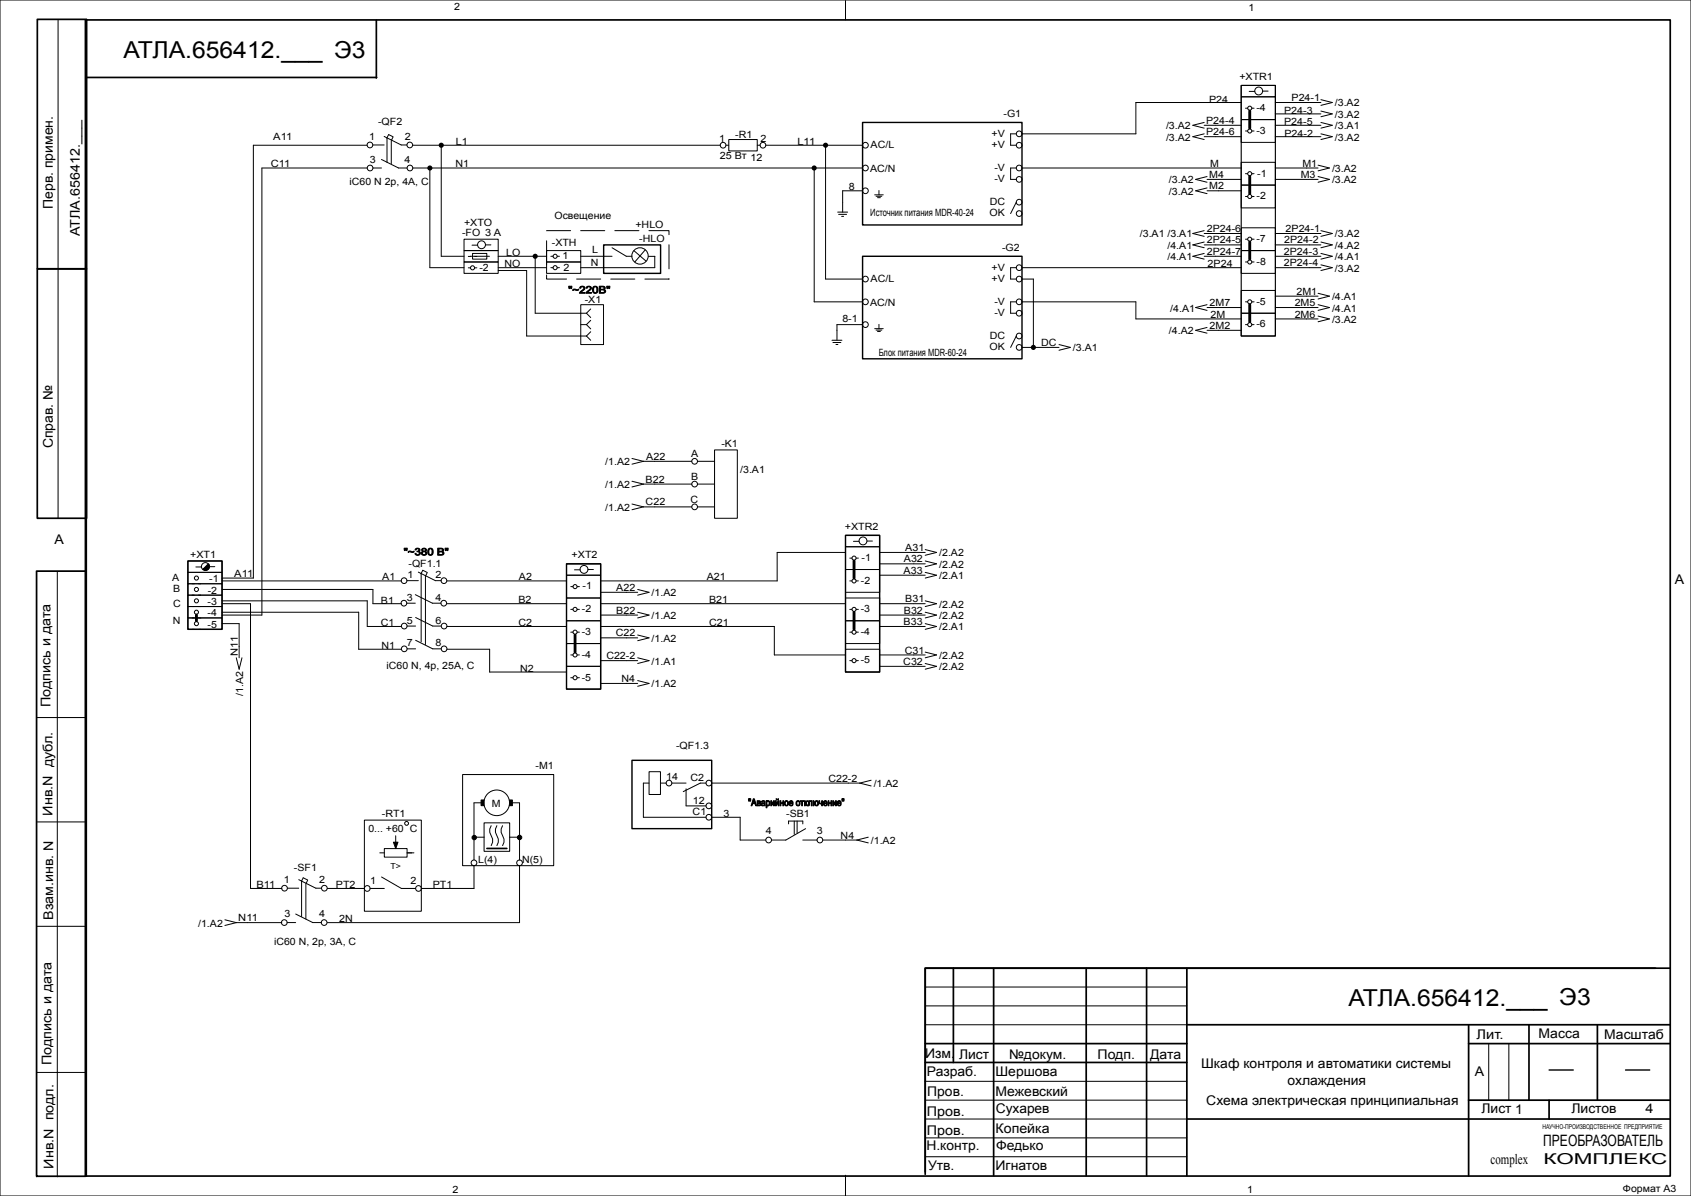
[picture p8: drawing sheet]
<svg xmlns="http://www.w3.org/2000/svg" width="594mm" height="420mm" viewBox="0 0 594 420" stroke-linecap="round" stroke-linejoin="round" font-family="sans-serif">
<g fill="none" stroke="#000" stroke-width=".35">
<path d="M0 0h594v420h-594zM20.4 6.9v175.1M297 .2v6.8M436 30h12v4h-12zM436 34h12v8h-12zM436 36h-37v11h-40M437.5 38h.7M438.8 32.1h2M440.5 38h-.8M443.6 32h1.8M448 40h16M448 36h16"/>
<path d="M464 39l4 1-4 1M464 35l4 1-4 1M129 59h-37v157h-14M129 51h-40v152h-11M130.9 50.9h4M131 59h3M134 56l6 3h3M134.9 47.9l6 3h2M135.9 48.4v8.6M136.5 47.3l-.6 1.2M136.5 47.2l1.5 .8M137.4 49.4v8.1"/>
<path d="M138.1 48.1l-.6 1.1M145 51h108M145 59h158M151 59v35h12M155 51v39h8M255 51h1M256 49h10v4h-10zM266 51h1M269 51h34M286 59v47h17M290 51v47h13M357 47h-2v4h2"/>
<path d="M357 59h-2v4h2M359 59h77M423 44h13M423 48h13M423 43l-4 1 4 1M423 47l-4 1 4 1M436 42h12v8h-12zM436 57h12v8h-12zM437.5 46h.7M440.5 46h-.8M448 59h15M448 44h16"/>
<path d="M448 48h16M463 58l4 1-4 1M464 43l4 1-4 1M464 47l4 1-4 1M294.2 74.5h3.5M294.6 75.3h2.8M295.6 76h.7M303 67h-7v7.5M307.3 68.4h3M307.8 68.9h2M308.3 69.4h1M308.8 66.9v1.5"/>
<path d="M357 71l-2 4M424 63h12M424 62l-4 1 4 1M424 67h12M424 66l-4 1 4 1M436 65h12v8h-12zM436 80h12v8h-12zM437.5 61h.7M437.5 69h.7M440.5 61h-.8M440.5 69h-.8M448 63h15"/>
<path d="M463 62l4 1-4 1M163 92h12v4h-12zM163 88h12v4h-12zM163 84h12v4h-12zM164.5 94.1h.7M165.8 86.1h2M166 89h5v2h-5zM167.5 94.1h-.8M170.5 86h1.9M171.9 90l-7.4 .1M175 94h17M175 90h17"/>
<path d="M175 95h10v23h21M188 90v20h18M192 92h12v4h-12zM192 88h12v4h-12zM193.5 94h.7M193.5 90h.7M196.5 94h-.7M196.5 90h-.7M204 90h11M215 87l5 3h2M222.7 88l4.2 3.7M226.6 87.8l-3.6 4.2"/>
<path d="M227.8 90h2.3M230 90v4h-26M357 94h-2v4h2M359 94h77M359 98h4v24M423 90h13M423 86h13M423 82h13M423 81l-4 1 4 1M423 85l-4 1 4 1M423 89l-4 1 4 1M436 88h12v8h-12z"/>
<path d="M437.5 84h.7M437.5 92h.7M440.5 84h-.8M440.5 92h-.8M448 94h16M448 90h16M448 86h16M448 82h16M464 85l4 1-4 1M464 89l4 1-4 1M464 93l4 1-4 1M464 81l4 1-4 1"/>
<path d="M204 107h8v14h-8zM204 114h2M206 110l1.5 1.5M206 118l1.5 1.5M206 114l1.5 1.5M207.5 108.5l-1.5 1.5M207.5 116.5l-1.5 1.5M207.5 112.5l-1.5 1.5M292.2 119.5h3.6M303 114h-9v5.5M307.3 115.4h3M307.8 115.9h2"/>
<path d="M308.3 116.4h1M308.8 113.9v1.5M357 106h-2v4h2M357 118l-2 4M359 106h40v6h37M424 108h12M424 107l-4 1 4 1M424 116h12M424 115l-4 1 4 1M436 102h12v8h-12zM436 110h12v8h-12zM437.5 114h.7"/>
<path d="M437.5 106h.7M440.5 114h-.8M440.5 106h-.8M448 104h15M448 108h15M448 112h15M463 103l4 1-4 1M463 107l4 1-4 1M463 111l4 1-4 1M292.6 120.3h2.8M293.6 121h.7M359 122h13"/>
<path d="M372 121l4 1-4 1M251 158h8v24h-8zM222 161l4 1M222 169l4 1M222 177l4 1M226 162h17M226 162l-4 1M226 170h17M226 170l-4 1M226 178h17M226 178l-4 1M245 162h6"/>
<path d="M245 170h6M245 178h6M66 197h12v4h-12zM68.8 199.1h2M73.6 199h1.8M199 198h12v4h-12zM206.6 200h1.8M297 188h12v4h-12zM297 200h12v8h-12zM297 192h12v8h-12zM297 194h-24v10h-62M298.5 196h.7"/>
<path d="M299.8 190.1h2M301.5 196h-.7M304.5 190h1.9M309 194h16M309 198h16M325 193l4 1-4 1M325 197l4 1-4 1M20.1 200.7v212.6M30.3 200.7h-17.5v212.6M66 201h12v4h-12zM66 205h12v4h-12zM66 209h12v4h-12z"/>
<path d="M66 213h12v4h-12zM66 217h12v4h-12zM67.5 205h.8M67.5 209h.8M67.5 213h.8M67.5 217h.8M70.5 205h-.8M70.5 209h-.8M70.5 213h-.8M70.5 217h-.8M78 219h6v12M78 212h10v100h11"/>
<path d="M78 207h53v5h10M78 211h51v9h12M78 204h63M78 215h48v13h15M142.9 211.8h3M142.9 203.9h4M143 219.9h3M145.9 208.8l6 3h3M146 216.9l6 3h3M146.9 200.9l6 3h2M147.9 201.4v24M148.5 200.3l-.6 1.2"/>
<path d="M148.5 200.2l1.5 .8M149.4 202.4v23.9M150.1 201.1l-.6 1.1M157 212h42M157 220h42M157 204h42M199 202h12v8h-12zM199 210h12v8h-12zM199 218h12v8h-12zM200.5 214h.7M200.5 206h.7M201.8 200.1h2"/>
<path d="M203.5 214h-.7M203.5 206h-.7M211 212h86M211 216h13M211 220h61v10h25M211 208h13M224 207l4 1-4 1M224 215l4 1-4 1M297 218h12v8h-12zM297 210h12v8h-12zM298.5 204h.7M298.5 214h.7"/>
<path d="M301.5 204h-.7M301.5 214h-.7M309 202h16M309 212h16M309 216h16M309 220h16M325 201l4 1-4 1M325 211l4 1-4 1M325 215l4 1-4 1M325 219l4 1-4 1M67.5 221h.8M70.5 221h-.8"/>
<path d="M83 231l1 4 1-4M143 227.9h3M146 224.9l6 3h3M157 228h15v8h27M199 226h12v8h-12zM199 234h12v8h-12zM200.5 230h.7M200.5 222h.7M200.5 238h.7M203.5 230h-.7M203.5 222h-.7M203.5 238h-.7"/>
<path d="M211 224h13M211 232h13M211 240h13M224 223l4 1-4 1M224 239l4 1-4 1M224 231l4 1-4 1M297 228h12v8h-12zM298.5 222h.7M298.5 232h.7M301.5 222h-.7M301.5 232h-.7M309 230h16"/>
<path d="M309 234h16M325 229l4 1-4 1M325 233l4 1-4 1M12.8 252h17.5M162.5 272h32v32h-32zM228 271h4v8h-4zM228 275h-2v12h22M232 275h2M236 275h5M241 277v6h7M248 275h-2l-6 3M250 275h52"/>
<path d="M302 275l4 1M306 274l-4 1M12.8 288.6h17.5M128 288h20v32h-20zM133.4 299.5h1.6M135 298h8v3h-8zM139 293.5v4.5M143 299.5h2.4M166.5 281.9h3.4M166.5 282v20M166.5 294h3.6M170 289h9v10h-9z"/>
<path d="M172.5 290l-.5 1.1v1.2l1 2.3v1.2l-.5 1.2M174.5 290l-.5 1.1v1.2l1 2.3v1.2l-.5 1.2M176.5 290l-.5 1.1v1.2l1 2.3v1.2l-.5 1.2M179 294h3.5M179 281.9h3.5M182.5 282v20M250 287h10v8h9M271 295h5M277 289.3v-1h5v1M279 288.3v4.7M280 288.3v4.2M282 295h5"/>
<path d="M283 291l-7 4M289 295h12M301 295l4 1M305 294l-4 1M100.9 311.9h4M104.9 308.9l6 3h2M105.9 309.4v12.4M106.5 308.3l-.6 1.2M106.5 308.2l1.5 .8M107.4 310.4v12.3M108.1 309.1l-.6 1.1M115 312h13"/>
<path d="M130 312h5M134 308l7 4h5M166.5 304v8h-18.5M182.5 304v20h-67.5M12.8 325.3h17.5M79 323l4 1M83 324h16M83 324l-4 1M100.9 324h3M103.9 321l6 3h3M325 359.9h91.9M325 353.2h91.9"/>
<path d="M325 346.6h91.9M515.9 359.9v52.9M12.8 376.6h17.5M325 379.7h91.9M522.9 366.5v19.8M530 366.5v19.8M325 393h91.9M325 386.3h91.9M325 399.6h91.9M297 412.7v7.3M325 406.2h91.9"/>
<circle cx="439" cy="38" r=".72"/>
<circle cx="442.1" cy="32" r="1.38"/>
<circle cx="129.9" cy="50.9" r="1"/>
<circle cx="130" cy="59" r="1"/>
<circle cx="143.9" cy="50.9" r="1"/>
<circle cx="144" cy="59" r="1"/>
<circle cx="254" cy="51" r="1"/>
<circle cx="268" cy="51" r="1"/>
<circle cx="304" cy="59" r="1"/>
<circle cx="304" cy="51" r="1"/>
<circle cx="358" cy="47" r="1"/>
<circle cx="358" cy="59" r="1"/>
<circle cx="358" cy="51" r="1"/>
<circle cx="439" cy="46" r=".72"/>
<circle cx="304" cy="67" r="1"/>
<circle cx="358" cy="75" r="1"/>
<circle cx="358" cy="71" r="1"/>
<circle cx="358" cy="63" r="1"/>
<circle cx="439" cy="69" r=".72"/>
<circle cx="439" cy="61" r=".72"/>
<circle cx="166" cy="94.1" r=".72"/>
<circle cx="169.1" cy="86" r="1.38"/>
<circle cx="195" cy="90" r=".72"/>
<circle cx="195" cy="94" r=".72"/>
<circle cx="224.8" cy="89.9" r="2.88"/>
<circle cx="304" cy="98" r="1"/>
<circle cx="358" cy="98" r="1"/>
<circle cx="358" cy="94" r="1"/>
<circle cx="439" cy="84" r=".72"/>
<circle cx="439" cy="92" r=".72"/>
<circle cx="304" cy="106" r="1"/>
<circle cx="304" cy="114" r="1"/>
<circle cx="358" cy="106" r="1"/>
<circle cx="358" cy="110" r="1"/>
<circle cx="358" cy="118" r="1"/>
<circle cx="439" cy="106" r=".72"/>
<circle cx="439" cy="114" r=".72"/>
<circle cx="358" cy="122" r="1"/>
<circle cx="244" cy="170" r="1"/>
<circle cx="244" cy="178" r="1"/>
<circle cx="244" cy="162" r="1"/>
<circle cx="72.1" cy="199" r="1.38"/>
<circle cx="205.1" cy="200" r="1.38"/>
<circle cx="300" cy="196" r=".72"/>
<circle cx="303.1" cy="190" r="1.38"/>
<circle cx="69" cy="211" r=".72"/>
<circle cx="69" cy="207" r=".72"/>
<circle cx="69" cy="219" r=".72"/>
<circle cx="69" cy="215" r=".72"/>
<circle cx="69" cy="203" r=".72"/>
<circle cx="141.9" cy="211.8" r="1"/>
<circle cx="141.9" cy="203.9" r="1"/>
<circle cx="142" cy="219.9" r="1"/>
<circle cx="155.9" cy="211.8" r="1"/>
<circle cx="155.9" cy="203.9" r="1"/>
<circle cx="156" cy="219.9" r="1"/>
<circle cx="202" cy="206" r=".72"/>
<circle cx="202" cy="214" r=".72"/>
<circle cx="300" cy="204" r=".72"/>
<circle cx="300" cy="214" r=".72"/>
<circle cx="142" cy="227.9" r="1"/>
<circle cx="156" cy="227.9" r="1"/>
<circle cx="202" cy="222" r=".72"/>
<circle cx="202" cy="230" r=".72"/>
<circle cx="202" cy="238" r=".72"/>
<circle cx="300" cy="222" r=".72"/>
<circle cx="300" cy="232" r=".72"/>
<circle cx="235" cy="275" r="1"/>
<circle cx="249" cy="275" r="1"/>
<circle cx="142.8" cy="289.1" r=".68"/>
<circle cx="174.5" cy="281.9" r="4.5"/>
<circle cx="249" cy="287" r="1"/>
<circle cx="249" cy="283" r="1"/>
<circle cx="270" cy="295" r="1"/>
<circle cx="288" cy="295" r="1"/>
<circle cx="99.9" cy="311.9" r="1"/>
<circle cx="113.9" cy="311.9" r="1"/>
<circle cx="129" cy="312" r="1"/>
<circle cx="147" cy="312" r="1"/>
<circle cx="166.5" cy="303" r="1"/>
<circle cx="182.5" cy="303" r="1"/>
<circle cx="99.9" cy="324" r="1"/>
<circle cx="113.9" cy="324" r="1"/>
</g>
<g fill="none" stroke="#000" stroke-width=".6">
<path d="M13.1 6.8h17.3v87.6h-17.3zM30 7h556.7v406h-556.7zM30.3 6.9v406.2M132.2 7v20.4M30.4 27.2h101.9M13.1 94.4h17.3v87.6h-17.3zM12.8 200.6h17.3v212.5h-17.3zM171 298h7M334.9 340v33.1M349 340v72.8M381.6 340v72.8M402.8 340v72.8"/>
<path d="M581.6 340h-256.6v72.4M586.6 340h-261.6v71.5M416.9 340v72.8M416.9 359.9h169.7M515.9 359.9v52.9M537.1 359.9v26.4M561.1 359.9v26.4M325 366.5h91.9M325 373.1h91.9M515.9 366.5h70.7M416.9 393h169.7M515.9 386.3h70.7"/>
<path d="M544.2 386.3v6.7"/>
</g>
<path d="M303 43h56v36h-56zM212 86h20v10h-20zM303 90h56v36h-56zM66 197h12v24h-12zM199 198h12v44h-12zM297 188h12v48h-12zM222 267h28v24h-28zM544.2 375.8h8.4M571 375.8h8.5" fill="none" stroke="#000" stroke-width=".5"/>
<path d="M192 81h43v17h-43z" fill="none" stroke="#000" stroke-width=".35" stroke-dasharray="8.5 3.5"/>
<path d="M436 30h12v88h-12z" fill="none" stroke="#000" stroke-width=".4"/>
<path d="M439 39v6M439 62v6M439 85v6M439 107v6M300 197v6M69 216v2M300 215v6M202 223v6" fill="none" stroke="#000" stroke-width="1"/>
<g fill="#000" stroke="#000" stroke-width=".35">
<path d="M138.2 295.7h1.6l-.8 2.3z"/>
<path d="M71.3 199.9l1.9-1.9a1.34 1.34 0 0 1 0 1.9 1.34 1.34 0 0 1-1.9 0z" fill-rule="evenodd"/>
<path d="M169 280.9h1v2h-1z" fill-rule="evenodd"/>
<path d="M179 280.9h1v2h-1z" fill-rule="evenodd"/>
<circle cx="166.6" cy="294.1" r=".77"/>
<circle cx="182.5" cy="294.1" r=".77"/>
</g>
<g fill="#000">
<circle cx="151" cy="59" r=".9"/>
<circle cx="155" cy="51" r=".9"/>
<circle cx="286" cy="59" r=".9"/>
<circle cx="290" cy="51" r=".9"/>
<circle cx="188" cy="90" r=".9"/>
<circle cx="363" cy="122" r=".9"/>
</g>
<g font-size="8.2">
<text x="43.3" y="20.5">АТЛА.656412.___ Э3</text>
<text x="473.6" y="353.2">АТЛА.656412.___ Э3</text>
</g>
<text font-size="5.5" x="542.1" y="402.6">ПРЕОБРАЗОВАТЕЛЬ</text>
<text font-size="5.3" x="542.2" y="408.7">КОМПЛЕКС</text>
<text font-size="5.1" x="523.6" y="408.7">complex</text>
<g font-size="4.7">
<text x="18.6" y="73.3" transform="rotate(-90 18.6 73.3)">Перв. примен.</text>
<text x="28" y="82.9" transform="rotate(-90 28 82.9)">АТЛА.656412.___</text>
<text x="18.6" y="157.4" transform="rotate(-90 18.6 157.4)">Справ. №</text>
<text x="19.2" y="191">A</text>
<text x="588.4" y="205">A</text>
<text x="17.7" y="248.4" transform="rotate(-90 17.7 248.4)">Подпись и дата</text>
<text x="18.4" y="286.5" transform="rotate(-90 18.4 286.5)">Инв.N дубл.</text>
<text x="18.6" y="323.1" transform="rotate(-90 18.6 323.1)">Взам.инв. N</text>
<text x="518.6" y="364.7">Лит.</text>
<text x="540.4" y="364.4">Масса</text>
<text x="563.5" y="365">Масштаб</text>
<text x="325" y="371.6">Изм.</text>
<text x="336.9" y="371.9">Лист</text>
<text x="354.4" y="371.9">№докум.</text>
<text x="385.5" y="371.9">Подп.</text>
<text x="404" y="372">Дата</text>
<text x="18" y="374" transform="rotate(-90 18 374)">Подпись и дата</text>
<text x="325.6" y="378">Разраб.</text>
<text x="349.7" y="378">Шершова</text>
<text x="421.9" y="375">Шкаф контроля и автоматики системы</text>
<text x="518.1" y="378">А</text>
<text x="452.3" y="380.9">охлаждения</text>
<text x="325.7" y="385">Пров.</text>
<text x="349.7" y="385">Межевский</text>
<text x="423.8" y="388">Схема электрическая принципиальная</text>
<text x="325.6" y="392">Пров.</text>
<text x="349.8" y="391">Сухарев</text>
<text x="520.4" y="391">Лист 1</text>
<text x="552" y="391">Листов</text>
<text x="578" y="391">4</text>
<text x="325.6" y="398.5">Пров.</text>
<text x="349.7" y="398">Копейка</text>
<text x="325.4" y="404">Н.контр.</text>
<text x="349.9" y="404">Федько</text>
<text x="18.7" y="410.4" transform="rotate(-90 18.7 410.4)">Инв.N подл.</text>
<text x="326" y="411">Утв.</text>
<text x="349.7" y="411">Игнатов</text>
</g>
<g font-size="3.5">
<text x="159.5" y="3.6">2</text>
<text x="438.6" y="3.8">1</text>
<text x="435.3" y="28">+XTR1</text>
<text x="424.7" y="36">P24</text>
<text x="453.7" y="35.5">P24-1</text>
<text x="352.5" y="41">-G1</text>
<text x="441.4" y="39">-4</text>
<text x="451.1" y="40">P24-3</text>
<text x="468.9" y="41.4">/3.A2</text>
<text x="468.9" y="37.4">/3.A2</text>
<text x="132.8" y="44">-QF2</text>
<text x="348.3" y="48">+V</text>
<text x="409.6" y="45.4">/3.A2</text>
<text x="423.7" y="43.5">P24-4</text>
<text x="423.7" y="47.5">P24-6</text>
<text x="441.4" y="47">-3</text>
<text x="451.1" y="44">P24-5</text>
<text x="451.2" y="48">P24-2</text>
<text x="468.9" y="45.4">/3.A1</text>
<text x="96" y="49">A11</text>
<text x="129.7" y="49.1">1</text>
<text x="142.2" y="49.1">2</text>
<text x="160.1" y="50.7">L1</text>
<text x="252.6" y="50">1</text>
<text x="258.3" y="48.5">-R1</text>
<text x="267.1" y="50">2</text>
<text x="280.1" y="50.7">L11</text>
<text x="305.8" y="52.1">AC/L</text>
<text x="348.3" y="52">+V</text>
<text x="409.6" y="49.4">/3.A2</text>
<text x="468.9" y="49.4">/3.A2</text>
<text x="95.1" y="58.7">С11</text>
<text x="130" y="57.1">3</text>
<text x="142.1" y="57.1">4</text>
<text x="160" y="58.7">N1</text>
<text x="252.9" y="56">25 Вт 12</text>
<text x="349.3" y="60">-V</text>
<text x="425.1" y="58.7">M</text>
<text x="457.5" y="58.5">M1</text>
<text x="122.8" y="65">iС60 N 2р, 4А, С</text>
<text x="305.6" y="60.3">AC/N</text>
<text x="349.3" y="64">-V</text>
<text x="410.6" y="64.4">/3.A2</text>
<text x="424.8" y="62.5">M4</text>
<text x="441.7" y="62">-1</text>
<text x="456.9" y="62.5">M3</text>
<text x="467.9" y="60.4">/3.A2</text>
<text x="467.9" y="64.4">/3.A2</text>
<text x="298.2" y="66.7">8</text>
<text x="347.7" y="72">DC</text>
<text x="410.6" y="68.4">/3.A2</text>
<text x="424.8" y="66.5">M2</text>
<text x="441.4" y="70">-2</text>
<text x="194.8" y="77">Освещение</text>
<text x="305.7" y="76">Источник питания MDR-40-24</text>
<text x="347.6" y="76">OK</text>
<text x="162.3" y="83">-FO 3 A</text>
<text x="163" y="79.5">+XTO</text>
<text x="223.2" y="80">+HLO</text>
<text x="400.4" y="83.4">/3.A1 /3.A1</text>
<text x="423.9" y="81.5">2P24-6</text>
<text x="451.6" y="81.5">2P24-1</text>
<text x="468.9" y="83.4">/3.A2</text>
<text x="177.8" y="89.7">LO</text>
<text x="193.9" y="86.5">-XTH</text>
<text x="208" y="89">L</text>
<text x="224.6" y="85">-HLO</text>
<text x="352" y="88">-G2</text>
<text x="410.1" y="87.4">/4.A1</text>
<text x="423.9" y="85.5">2P24-5</text>
<text x="423.9" y="89.5">2P24-7</text>
<text x="441.4" y="85">-7</text>
<text x="451" y="89.5">2P24-3</text>
<text x="451.1" y="85.5">2P24-2</text>
<text x="468.9" y="87.4">/4.A2</text>
<text x="168.4" y="95">-2</text>
<text x="177.2" y="93.7">NO</text>
<text x="197.6" y="91">1</text>
<text x="197.9" y="95">2</text>
<text x="207.6" y="93.5">N</text>
<text x="348.3" y="95">+V</text>
<text x="410.1" y="91.4">/4.A1</text>
<text x="424.2" y="93.7">2P24</text>
<text x="441.4" y="93">-8</text>
<text x="451" y="93.5">2P24-4</text>
<text x="468.9" y="91.4">/4.A1</text>
<text x="468.9" y="95.4">/3.A2</text>
<text x="305.8" y="99.1">AC/L</text>
<text x="348.3" y="99">+V</text>
<text x="199.6" y="103">&quot;~220В&quot;</text>
<text x="205.4" y="106.5">-X1</text>
<text x="305.6" y="107.3">AC/N</text>
<text x="349.3" y="107">-V</text>
<text x="424.9" y="107.5">2M7</text>
<text x="441.4" y="107">-5</text>
<text x="454.8" y="107.5">2M5</text>
<text x="455.4" y="103.5">2M1</text>
<text x="467.9" y="105.4">/4.A1</text>
<text x="295.9" y="113">8-1</text>
<text x="349.3" y="111">-V</text>
<text x="411.1" y="109.4">/4.A1</text>
<text x="425.2" y="111.7">2M</text>
<text x="454.8" y="111.5">2M6</text>
<text x="467.9" y="109.4">/4.A1</text>
<text x="467.9" y="113.4">/3.A2</text>
<text x="347.7" y="119">DC</text>
<text x="410.6" y="117.4">/4.A2</text>
<text x="424.9" y="115.5">2M2</text>
<text x="441.4" y="115">-6</text>
<text x="308.7" y="125">Блок питания MDR-60-24</text>
<text x="347.6" y="123">OK</text>
<text x="365.7" y="121.5">DC</text>
<text x="376.9" y="123.4">/3.A1</text>
<text x="227" y="161.5">A22</text>
<text x="242.7" y="160.5">А</text>
<text x="253.4" y="157">-K1</text>
<text x="212.6" y="163.4">/1.A2</text>
<text x="260" y="166">/3.A1</text>
<text x="212.6" y="171.4">/1.A2</text>
<text x="226.8" y="169.5">B22</text>
<text x="242.7" y="168.5">В</text>
<text x="212.6" y="179.4">/1.A2</text>
<text x="226.8" y="177.5">C22</text>
<text x="242.6" y="176.5">С</text>
<text x="296.8" y="186">+XTR2</text>
<text x="66.8" y="196">+XT1</text>
<text x="141.8" y="195">&quot;~380 В&quot;</text>
<text x="200.8" y="196">+XT2</text>
<text x="302.7" y="197">-1</text>
<text x="317.5" y="197.5">A32</text>
<text x="318" y="193.5">A31</text>
<text x="329.9" y="195.4">/2.A2</text>
<text x="60.5" y="204">A</text>
<text x="82.3" y="202.7">A11</text>
<text x="134.3" y="203.7">A1</text>
<text x="143.1" y="203">1</text>
<text x="143.5" y="199">-QF1.1</text>
<text x="153" y="203">2</text>
<text x="182.3" y="203.7">A2</text>
<text x="248.3" y="203.7">A21</text>
<text x="317.4" y="201.5">A33</text>
<text x="329.9" y="199.4">/2.A2</text>
<text x="329.9" y="203.4">/2.A1</text>
<text x="60.8" y="208">B</text>
<text x="73" y="208.5">-2</text>
<text x="73.5" y="204.5">-1</text>
<text x="204.6" y="207">-1</text>
<text x="216.5" y="207.5">A22</text>
<text x="228.9" y="209.4">/1.A2</text>
<text x="302.4" y="205">-2</text>
<text x="60.8" y="213">C</text>
<text x="72.9" y="212.5">-3</text>
<text x="133.8" y="212">B1</text>
<text x="142.9" y="211">3</text>
<text x="153" y="211">4</text>
<text x="182.1" y="211.7">B2</text>
<text x="204.4" y="215">-2</text>
<text x="216.5" y="215.5">B22</text>
<text x="249.1" y="211.7">B21</text>
<text x="302.3" y="215">-3</text>
<text x="317.5" y="215.5">B32</text>
<text x="318" y="211.5">B31</text>
<text x="329.9" y="213.4">/2.A2</text>
<text x="60.7" y="219">N</text>
<text x="72.9" y="216.5">-4</text>
<text x="72.9" y="220.5">-5</text>
<text x="133.8" y="220">C1</text>
<text x="142.9" y="219">5</text>
<text x="153" y="219">6</text>
<text x="182.1" y="219.7">C2</text>
<text x="228.9" y="217.4">/1.A2</text>
<text x="249.1" y="219.7">C21</text>
<text x="317.4" y="219.5">B33</text>
<text x="329.9" y="217.4">/2.A2</text>
<text x="329.9" y="221.4">/2.A1</text>
<text x="134" y="227.7">N1</text>
<text x="142.9" y="227">7</text>
<text x="153" y="227">8</text>
<text x="204.3" y="223">-3</text>
<text x="216.3" y="223.5">C22</text>
<text x="228.9" y="225.4">/1.A2</text>
<text x="302.3" y="223">-4</text>
<text x="83.5" y="230.3" transform="rotate(-90 83.5 230.3)">N11</text>
<text x="204.3" y="231">-4</text>
<text x="213" y="231.5">C22-2</text>
<text x="228.9" y="233.4">/1.A1</text>
<text x="302.3" y="233">-5</text>
<text x="317.3" y="233.5">C32</text>
<text x="317.8" y="229.5">C31</text>
<text x="329.9" y="231.4">/2.A2</text>
<text x="135.8" y="235">iС60 N, 4р, 25А, C</text>
<text x="182.7" y="236">N2</text>
<text x="204.3" y="239">-5</text>
<text x="218.3" y="239.5">N4</text>
<text x="329.9" y="235.4">/2.A2</text>
<text x="85.4" y="244.4" transform="rotate(-90 85.4 244.4)">/1.A2</text>
<text x="228.9" y="241.4">/1.A2</text>
<text x="237.5" y="263">-QF1.3</text>
<text x="188.1" y="270">-M1</text>
<text x="234" y="273.7">14</text>
<text x="242.6" y="274.3">С2</text>
<text x="291" y="274.5">C22-2</text>
<text x="306.9" y="276.4">/1.A2</text>
<text x="134.1" y="287">-RT1</text>
<text x="172.8" y="283.6">M</text>
<text x="243.3" y="286.2">С1</text>
<text x="243.4" y="282.2">12</text>
<text x="254.2" y="286.7">3</text>
<text x="262.8" y="283">&quot;Аварийное отключение&quot;</text>
<text x="276.2" y="287">-SB1</text>
<text x="129.4" y="292">0... +60 С</text>
<text x="269" y="293">4</text>
<text x="287" y="293">3</text>
<text x="295.3" y="294.5">N4</text>
<text x="305.9" y="296.4">/1.A2</text>
<text x="103.3" y="306">-SF1</text>
<text x="168" y="303">L(4)</text>
<text x="183.4" y="303">N(5)</text>
<text x="90.1" y="311.7">B11</text>
<text x="99.7" y="310.1">1</text>
<text x="112.2" y="310.1">2</text>
<text x="118" y="311.7">PT2</text>
<text x="130" y="310.5">1</text>
<text x="144.2" y="310.6">2</text>
<text x="152" y="311.7">PT1</text>
<text x="83.7" y="323.5">N11</text>
<text x="100" y="322.1">3</text>
<text x="112.1" y="322.1">4</text>
<text x="119.2" y="323.7">2N</text>
<text x="69.6" y="325.4">/1.A2</text>
<text x="96.3" y="332">iС60 N, 2р, 3А, C</text>
<text x="159" y="419">2</text>
<text x="438.1" y="419">1</text>
<text x="570.1" y="418.6">Формат А3</text>
</g>
<text font-size="2.9" x="137.2" y="305">T&gt;</text>
<text font-size="2.3" x="541.8" y="396.4">НАУЧНО-ПРОИЗВОДСТВЕННОЕ ПРЕДПРИЯТИЕ</text>
</svg>
